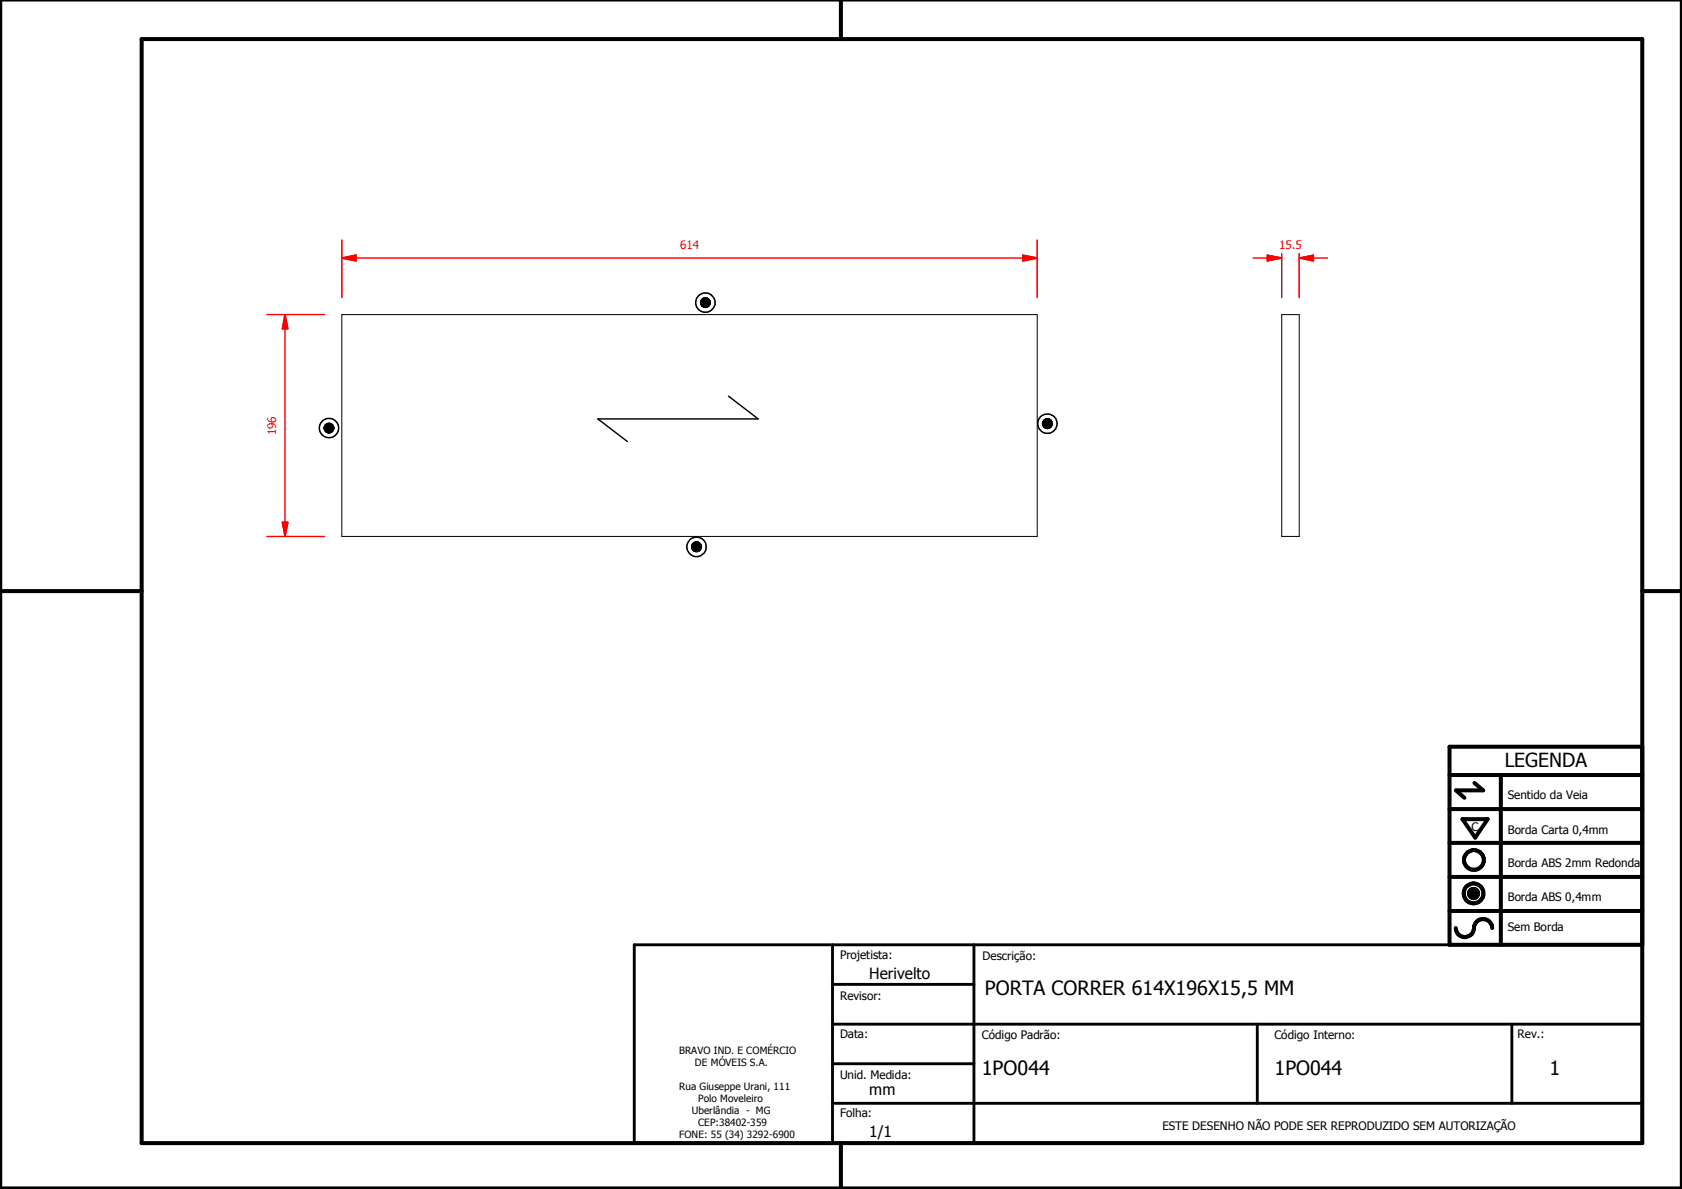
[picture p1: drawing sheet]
<svg xmlns="http://www.w3.org/2000/svg" width="297mm" height="210mm" viewBox="0 0 297 210" stroke-linecap="round" stroke-linejoin="round" font-family="sans-serif">
<g fill="none" stroke="#000" stroke-width=".18">
<path d="M60.4 55.5h122.8v39.2h-122.8zM123.7 53.3l1.7 .1zM123.7 53.4l1.7 .1zM123.7 53.5h1.7zM123.7 53.5l1.7 .1zM123.7 53.6l1.7 .1zM123.7 53.3h1.7zM123.8 53.7h1.6zM123.8 53.7l1.5 .1zM123.8 53.8h1.5zM123.8 53.2l1.6 .1h-1.7zM123.8 53.2l1.6 .1z"/>
<path d="M123.8 53.1l1.6 .1zM123.9 53.8h1.4zM123.9 53.8l1.4 .1zM123.9 53l1.4 .1h-1.5zM123.9 53l1.4 .1zM123.9 53.9h1.4zM123.9 53.9l1.3 .1zM123.9 52.9l1.4 .1h-1.4zM123.9 52.9l1.4 .1zM123.9 54h1.3zM123.9 54l1.2 .1zM123.9 52.9h1.4z"/>
<path d="M124 54.1h1.1zM124 54.1h1zM124 52.8l1.2 .1h-1.3zM124 52.8l1.2 .1zM124 52.8h1.1zM124.1 54.1h.9zM124.1 52.7l1 .1zM124.1 52.7h.9zM124.2 54.1h.8zM124.2 54.1l.7 .1zM124.2 52.7h.8zM124.2 54.2h.7z"/>
<path d="M124.2 54.2h.6zM124.3 54.2h.5zM124.3 54.2l.5 .1zM124.3 52.6l.6 .1zM124.3 52.6h.5zM124.4 54.3h.4zM124.4 54.3h.3zM124.4 52.6h.4zM124.5 54.3h.2zM124.5 52.6h.3zM124.5 52.6h.2zM226.4 55.5h3v39.2h-3z"/>
<path d="M57.2 75.5l1.8 .1zM57.2 75.6h1.8zM57.2 75.6h1.8l-.1 .2zM57.2 75.6l1.7 .2h-1.6zM57.3 75.8h1.6zM57.3 75.4l1.7 .1h-1.8zM57.3 75.4l1.7 .1zM57.3 75.8l1.6 .1zM57.3 75.9h1.6zM57.3 75.9l1.5 .1zM57.3 75.3l1.6 .1h-1.6zM57.3 75.3l1.6 .1z"/>
<path d="M57.3 75.2l1.6 .1zM57.4 76h1.4zM57.4 76l1.4 .1zM57.4 75.1l1.5 .1h-1.6zM57.4 75.1l1.5 .1zM57.4 76.1h1.4zM57.4 76.1l1.3 .1zM57.4 75.1h1.4h-1.4zM57.4 75.1h1.4zM57.5 76.2h1.2zM57.5 75l1.3 .1zM57.5 76.2l1.1 .1z"/>
<path d="M57.5 74.9l1.2 .1h-1.2zM57.5 74.9l1.2 .1zM57.5 74.9h1.2zM57.6 76.3h1zM57.6 76.3h.9zM57.6 74.9h1.1zM57.6 74.9h1zM57.7 76.3h.8zM57.7 74.8l.9 .1zM57.7 76.3l.7 .1zM57.7 74.8h.8zM57.8 76.4h.6z"/>
<path d="M57.8 76.4h.4zM57.8 74.8h.7zM57.8 74.8h.6zM58 76.4h.2zM58 74.8h.4zM58 74.8h.2zM184.1 74.7h1.7v.1zM184.1 74.7l1.7 .1h-1.7zM184.1 74.8h1.7zM184.1 74.8l1.7 .1zM184.1 74.9l1.7 .1zM184.1 75h1.7z"/>
<path d="M184.1 75l1.7 .1zM184.1 74.6l1.7 .1zM184.2 75.1h1.6zM184.2 75.1l1.5 .1zM184.2 74.5l1.6 .1h-1.7zM184.2 74.5l1.6 .1zM184.2 74.4l1.6 .1h-1.6zM184.2 74.4h1.6v.1zM184.2 75.2h1.5zM184.2 75.2l1.4 .1zM184.2 74.4h1.6zM184.3 75.3h1.3z"/>
<path d="M184.3 75.3l1.3 .1zM184.3 74.3l1.4 .1h-1.5zM184.3 74.3l1.4 .1zM184.3 74.3h1.3zM184.4 75.4h1.2zM184.4 75.4h1.1zM184.4 74.3h1.2zM184.4 75.4l1.1 .1zM184.4 74.2l1.2 .1h-1.2zM184.4 74.2l1.2 .1zM184.4 74.2h1.1zM184.5 75.5h1z"/>
<path d="M184.5 75.5h.9zM184.5 74.1l1 .1zM184.5 74.1h1zM184.6 75.5h.8zM184.6 75.5l.7 .1zM184.6 74l.9 .1zM184.6 75.6h.7zM184.6 75.6h.6zM184.6 74h.8zM184.6 74h.7zM184.7 75.6h.5zM184.7 75.6h.4z"/>
<path d="M184.7 74h.6zM184.7 74h.5zM184.8 75.6h.3zM184.8 74h.4zM184.8 74h.3zM184.9 75.6h.2zM184.9 74h.2zM122.2 96.4h1.7v.2zM122.2 96.4l1.7 .2h-1.7zM122.2 96.6h1.7zM122.2 96.6h1.7l-.1 .1zM122.2 96.6l1.6 .1h-1.6z"/>
<path d="M122.2 96.7h1.6zM122.2 96.7l1.6 .1zM122.2 96.4h1.7zM122.2 96.8l1.6 .1zM122.2 96.9h1.6zM122.2 96.9h1.5zM122.2 96.3l1.6 .1h-1.6zM122.2 96.3l1.6 .1zM122.2 96.2l1.6 .1zM122.3 96.9h1.4zM122.3 96.9l1.4 .1zM122.3 96.1l1.5 .1h-1.6z"/>
<path d="M122.3 96.1l1.5 .1zM122.3 96.1h1.4zM122.3 97h1.4zM122.3 97l1.4 .1zM122.4 97.1h1.3zM122.4 97.1l1.2 .1zM122.4 96l1.3 .1h-1.4zM122.4 96l1.3 .1zM122.4 96h1.3zM122.5 97.2h1.1zM122.5 97.2h1zM122.5 95.9l1.2 .1z"/>
<path d="M122.5 97.2l.9 .1zM122.5 95.8l1.1 .1h-1.1zM122.5 95.8l1.1 .1zM122.5 95.8h1zM122.6 97.3h.8zM122.6 95.8h.9zM122.6 97.3h.7zM122.6 95.8h.8zM122.8 97.3h.5zM122.8 97.3l.4 .1zM122.8 95.7l.6 .1zM122.8 95.7h.5z"/>
<path d="M122.8 97.4h.4zM122.8 97.4h.3zM122.8 95.7h.4zM122.9 97.4h.2zM122.9 95.7h.3zM122.9 95.7h.2zM259.4 157.6l1.6 .1zM259.4 157.7l1.6 .1zM259.4 157.8l1.6 .1zM259.4 157.9h1.6v.1zM259.4 157.9l1.6 .1h-1.5zM259.4 157.6h1.6z"/>
<path d="M259.5 158h1.5zM259.5 158l1.4 .1zM259.5 157.5l1.5 .1h-1.6zM259.5 157.5l1.5 .1zM259.5 158.1h1.4zM259.5 157.4l1.5 .1h-1.5zM259.5 157.4l1.5 .1zM259.5 158.1l1.4 .1zM259.5 157.3l1.4 .1h-1.4zM259.5 157.3l1.4 .1zM259.6 158.2h1.3zM259.6 158.2h1.2z"/>
<path d="M259.6 157.2l1.3 .1h-1.4zM259.6 157.2l1.3 .1zM259.6 158.2l1.2 .1zM259.6 157.2h1.3zM259.7 158.3h1.1zM259.7 158.3l1 .1zM259.7 157.1l1.1 .1h-1.2zM259.7 157.1l1.1 .1zM259.7 157.1h1.1zM259.8 158.4h.9zM259.8 158.4h.8zM259.8 157.1h1z"/>
<path d="M259.8 157.1h.9zM259.8 158.4l.8 .1zM259.8 157l.9 .1zM259.8 157h.8zM259.9 158.5h.7zM259.9 158.5h.6zM259.9 157h.7zM260 158.5h.5zM260 158.5h.4zM260 157h.6zM260.1 158.5h.3zM260.1 158.5h.2z"/>
<path d="M260.1 156.9l.4 .1zM260.1 156.9h.3zM260.1 156.9h.2z"/>
</g>
<g fill="#000">
<path d="M123.7 53.3h1.7zM123.8 53.2l1.6 .1h-1.7zM123.8 53.2l1.6 .1zM123.8 53.1l1.6 .1zM123.9 53l1.4 .1h-1.5zM123.9 53l1.4 .1zM123.9 52.9l1.4 .1h-1.4zM123.9 52.9l1.4 .1zM123.9 52.9h1.4zM124 52.8l1.2 .1h-1.3zM124 52.8l1.2 .1zM124 52.8h1.1z"/>
<path d="M124.1 52.7l1 .1zM124.1 52.7h.9zM124.2 52.7h.8zM124.3 52.6l.6 .1zM124.3 52.6h.5zM124.4 52.6h.4zM124.5 52.6h.3zM124.5 52.6h.2zM124.4 54.3h.3zM124.5 54.3h.2zM124.3 54.2l.5 .1zM124.4 54.3h.4z"/>
<path d="M124.2 54.2h.6zM124.3 54.2h.5zM124.2 54.1l.7 .1zM124.2 54.2h.7zM124.1 54.1h.9zM124.2 54.1h.8zM124 54.1h1zM123.9 54l1.2 .1zM124 54.1h1.1zM123.9 53.9l1.3 .1zM123.9 54h1.3zM123.9 53.8l1.4 .1z"/>
<path d="M123.9 53.9h1.4zM123.8 53.8h1.5zM123.9 53.8h1.4zM123.8 53.7l1.5 .1zM123.7 53.5l1.7 .1zM123.7 53.6l1.7 .1zM123.8 53.7h1.6zM123.7 53.3l1.7 .1zM123.7 53.4l1.7 .1zM123.7 53.5h1.7zM57.3 75.4l1.7 .1h-1.8zM57.3 75.4l1.7 .1z"/>
<path d="M57.3 75.3l1.6 .1h-1.6zM57.3 75.3l1.6 .1zM57.3 75.2l1.6 .1zM57.4 75.1l1.5 .1h-1.6zM57.4 75.1l1.5 .1zM57.4 75.1h1.4h-1.4zM57.4 75.1h1.4zM57.5 75l1.3 .1zM57.5 74.9l1.2 .1h-1.2zM57.5 74.9l1.2 .1zM57.5 74.9h1.2zM57.6 74.9h1.1z"/>
<path d="M57.6 74.9h1zM57.7 74.8l.9 .1zM57.7 74.8h.8zM57.8 74.8h.7zM57.8 74.8h.6zM58 74.8h.4zM58 74.8h.2zM58 76.4h.2zM57.8 76.4h.4zM57.7 76.3l.7 .1zM57.8 76.4h.6zM57.7 76.3h.8z"/>
<path d="M57.6 76.3h.9zM57.5 76.2l1.1 .1zM57.6 76.3h1zM57.5 76.2h1.2zM57.4 76.1l1.3 .1zM57.4 76l1.4 .1zM57.4 76.1h1.4zM57.3 75.9l1.5 .1zM57.4 76h1.4zM57.3 75.8h1.6zM57.3 75.8l1.6 .1zM57.3 75.9h1.6z"/>
<path d="M57.2 75.6l1.7 .2h-1.6zM57.2 75.5l1.8 .1zM57.2 75.6h1.8zM57.2 75.6h1.8l-.1 .2zM184.1 74.6l1.7 .1zM184.2 74.5l1.6 .1h-1.7zM184.2 74.5l1.6 .1zM184.2 74.4l1.6 .1h-1.6zM184.2 74.4h1.6v.1zM184.2 74.4h1.6zM184.3 74.3l1.4 .1h-1.5zM184.3 74.3l1.4 .1z"/>
<path d="M184.3 74.3h1.3zM184.4 74.3h1.2zM184.4 74.2l1.2 .1h-1.2zM184.4 74.2l1.2 .1zM184.4 74.2h1.1zM184.5 74.1l1 .1zM184.5 74.1h1zM184.6 74l.9 .1zM184.6 74h.8zM184.6 74h.7zM184.7 74h.6zM184.7 74h.5z"/>
<path d="M184.8 74h.4zM184.8 74h.3zM184.9 74h.2zM184.8 75.6h.3zM184.9 75.6h.2zM184.7 75.6h.4zM184.6 75.6h.6zM184.7 75.6h.5zM184.6 75.5l.7 .1zM184.6 75.6h.7zM184.5 75.5h.9zM184.6 75.5h.8z"/>
<path d="M184.4 75.4l1.1 .1zM184.5 75.5h1zM184.4 75.4h1.1zM184.3 75.3l1.3 .1zM184.4 75.4h1.2zM184.2 75.2l1.4 .1zM184.3 75.3h1.3zM184.2 75.1l1.5 .1zM184.2 75.2h1.5zM184.1 75l1.7 .1zM184.2 75.1h1.6zM184.1 74.7h1.7v.1z"/>
<path d="M184.1 74.8l1.7 .1zM184.1 74.9l1.7 .1zM184.1 75h1.7zM184.1 74.7l1.7 .1h-1.7zM184.1 74.8h1.7zM122.2 96.4h1.7zM122.2 96.3l1.6 .1h-1.6zM122.2 96.3l1.6 .1zM122.2 96.2l1.6 .1zM122.3 96.1l1.5 .1h-1.6zM122.3 96.1l1.5 .1zM122.3 96.1h1.4z"/>
<path d="M122.4 96l1.3 .1h-1.4zM122.4 96l1.3 .1zM122.4 96h1.3zM122.5 95.9l1.2 .1zM122.5 95.8l1.1 .1h-1.1zM122.5 95.8l1.1 .1zM122.5 95.8h1zM122.6 95.8h.9zM122.6 95.8h.8zM122.8 95.7l.6 .1zM122.8 95.7h.5zM122.8 95.7h.4z"/>
<path d="M122.9 95.7h.3zM122.9 95.7h.2zM122.8 97.4h.3zM122.9 97.4h.2zM122.8 97.3l.4 .1zM122.8 97.4h.4zM122.6 97.3h.7zM122.8 97.3h.5zM122.6 97.3h.8zM122.5 97.2l.9 .1zM122.5 97.2h1zM122.4 97.1l1.2 .1z"/>
<path d="M122.5 97.2h1.1zM122.3 97l1.4 .1zM122.4 97.1h1.3zM122.3 96.9l1.4 .1zM122.3 97h1.4zM122.2 96.9h1.5zM122.3 96.9h1.4zM122.2 96.7l1.6 .1zM122.2 96.8l1.6 .1zM122.2 96.9h1.6zM122.2 96.6l1.6 .1h-1.6zM122.2 96.7h1.6z"/>
<path d="M122.2 96.4h1.7v.2zM122.2 96.4l1.7 .2h-1.7zM122.2 96.6h1.7zM122.2 96.6h1.7l-.1 .1zM259.4 157.6h1.6zM259.5 157.5l1.5 .1h-1.6zM259.5 157.5l1.5 .1zM259.5 157.4l1.5 .1h-1.5zM259.5 157.4l1.5 .1zM259.5 157.3l1.4 .1h-1.4zM259.5 157.3l1.4 .1zM259.6 157.2l1.3 .1h-1.4z"/>
<path d="M259.6 157.2l1.3 .1zM259.6 157.2h1.3zM259.7 157.1l1.1 .1h-1.2zM259.7 157.1l1.1 .1zM259.7 157.1h1.1zM259.8 157.1h1zM259.8 157.1h.9zM259.8 157l.9 .1zM259.8 157h.8zM259.9 157h.7zM260 157h.6zM260.1 156.9l.4 .1z"/>
<path d="M260.1 156.9h.3zM260.1 156.9h.2zM260.1 158.5h.2zM260 158.5h.4zM260.1 158.5h.3zM259.9 158.5h.6zM260 158.5h.5zM259.8 158.4l.8 .1zM259.9 158.5h.7zM259.8 158.4h.8zM259.7 158.3l1 .1zM259.8 158.4h.9z"/>
<path d="M259.6 158.2l1.2 .1zM259.7 158.3h1.1zM259.6 158.2h1.2zM259.5 158.1l1.4 .1zM259.6 158.2h1.3zM259.5 158l1.4 .1zM259.5 158.1h1.4zM259.4 157.9l1.6 .1h-1.5zM259.5 158h1.5zM259.4 157.6l1.6 .1zM259.4 157.7l1.6 .1zM259.4 157.8l1.6 .1z"/>
<path d="M259.4 157.9h1.6v.1z"/>
</g>
<g fill="none" stroke="#000" stroke-width=".71">
<path d="M148.5 0v6.9M297 -.1v209.9h-297v-209.9M25 6.9h265v194.9h-265zM0 104.4h25M290 104.4h7M256 136.8h34M260.4 138.2l1.5 1.3h-4.8l1.5 1.3M265 136.8v30M290 131.8h-34v35h34M256 154.8h34M256 148.8h34M256 142.8h34"/>
<path d="M258.3 144.6h4.4l-2.2 3.3zM256 160.8h34M257.1 163.8a1.62 1.62 0 0 0 1.8 1.6 1.62 1.62 0 0 0 1.4-1.9 1.63 1.63 0 0 1 1.7-1.2 1.63 1.63 0 0 1 1.5 1.5M148.5 201.8v8"/>
<circle cx="260.2" cy="157.7" r="1.76"/>
<circle cx="260.2" cy="157.7" r=".82"/>
<circle cx="260.3" cy="151.8" r="1.76"/>
</g>
<path d="M112 166.8h178v35h-178zM147 173.8h25M147 166.8v35M172 166.8v35M147 194.8h143M147 180.8h143M147 187.8h25M222 180.8v14M267 180.8v14" fill="none" stroke="#000" stroke-width=".51"/>
<path d="M60.4 45.6h2.5" fill="none" stroke="#f00" stroke-width=".25"/>
<path d="M60.4 45.6l2.5-.6v1.1z" fill="#f00"/>
<path d="M60.4 45.6l2.5-.6v1.1zM180.6 45.6h2.6" fill="none" stroke="#f00" stroke-width=".25"/>
<path d="M180.6 45l2.6 .6-2.6 .5z" fill="#f00"/>
<path d="M60.4 42.4v10.1M62.9 45.6h117.7M180.6 45l2.6 .6-2.6 .5zM183.2 42.4v10.1M50.3 92.2v2.5" fill="none" stroke="#f00" stroke-width=".25"/>
<path d="M49.9 92.2h.9l-.5 2.5z" fill="#f00"/>
<path d="M50.3 55.5v2.5M49.9 92.2h.9l-.5 2.5z" fill="none" stroke="#f00" stroke-width=".25"/>
<path d="M50.3 55.5l.5 2.5h-.9z" fill="#f00"/>
<path d="M47.2 55.5h10.2M50.3 55.5l.5 2.5h-.9zM50.3 58v34.2M229.4 45.6h2.5M47.2 94.7h10.2" fill="none" stroke="#f00" stroke-width=".25"/>
<g fill="none" stroke="#000" stroke-width=".25">
<path d="M128.6 69.9l5.3 4.1h-28.3l5.2 3.9"/>
<circle cx="124.6" cy="53.4" r=".84"/>
<circle cx="124.6" cy="53.4" r="1.71"/>
<circle cx="58.1" cy="75.6" r="1.7"/>
<circle cx="58.1" cy="75.6" r=".85"/>
<circle cx="184.9" cy="74.8" r=".85"/>
<circle cx="185" cy="74.8" r="1.72"/>
<circle cx="123" cy="96.5" r="1.71"/>
<circle cx="123" cy="96.5" r=".86"/>
</g>
<path d="M229.4 45.6l2.5-.6v1.1z" fill="#f00"/>
<path d="M223.8 45.6h2.6M229.4 45.6l2.5-.6v1.1z" fill="none" stroke="#f00" stroke-width=".25"/>
<path d="M223.8 45l2.6 .6-2.6 .5z" fill="#f00"/>
<path d="M221.3 45.6h2.5M223.8 45l2.6 .6-2.6 .5zM226.4 44.7v7.8M229.4 44.7v7.8M231.9 45.6h2.5" fill="none" stroke="#f00" stroke-width=".25"/>
<g font-size="3.5">
<text x="173.9" y="175.7">PORTA CORRER 614X196X15,5 MM</text>
<text x="173.4" y="189.7">1PO044</text>
<text x="225.1" y="189.7">1PO044</text>
<text x="273.6" y="189.7">1</text>
</g>
<text font-size="3.4" x="265.7" y="135.4">LEGENDA</text>
<g font-size="2.7">
<text x="153.5" y="172.8">Herivelto</text>
<text x="153.5" y="193.4">mm</text>
<text x="153.5" y="200.8">1/1</text>
</g>
<g font-size="2.1" fill="#f00">
<text x="120.1" y="43.9">614</text>
<text x="225.9" y="43.9">15.5</text>
<text x="48.8" y="76.8" transform="rotate(-90 48.8 76.8)">196</text>
</g>
<g font-size="2.1">
<text x="266.3" y="141.1">Sentido da Veia</text>
<text x="259.8" y="146.7">C</text>
<text x="266.3" y="147.2">Borda Carta 0,4mm</text>
<text x="266.3" y="153.1">Borda ABS 2mm Redonda</text>
<text x="266.3" y="159">Borda ABS 0,4mm</text>
<text x="266.3" y="164.4">Sem Borda</text>
<text x="148.4" y="169.3">Projetista:</text>
<text x="173.5" y="169.5">Descrição:</text>
<text x="148.4" y="176.6">Revisor:</text>
<text x="148.4" y="183.2">Data:</text>
<text x="173.4" y="183.3">Código Padrão:</text>
<text x="225.1" y="183.3">Código Interno:</text>
<text x="268" y="183.2">Rev.:</text>
<text x="148.4" y="190.5">Unid. Medida:</text>
<text x="148.4" y="197.2">Folha:</text>
<text x="205.3" y="199.5">ESTE DESENHO NÃO PODE SER REPRODUZIDO SEM AUTORIZAÇÃO</text>
</g>
<g font-size="1.8">
<text x="119.9" y="186">BRAVO IND. E COMÉRCIO</text>
<text x="122.7" y="188.1">DE MÓVEIS S.A.</text>
<text x="119.9" y="192.4">Rua Giuseppe Urani, 111</text>
<text x="122.2" y="196.7">Uberlândia - MG</text>
<text x="123.3" y="194.6">Polo Moveleiro</text>
<text x="119.9" y="201">FONE: 55 (34) 3292-6900</text>
<text x="123.3" y="198.8">CEP:38402-359</text>
</g>
</svg>
